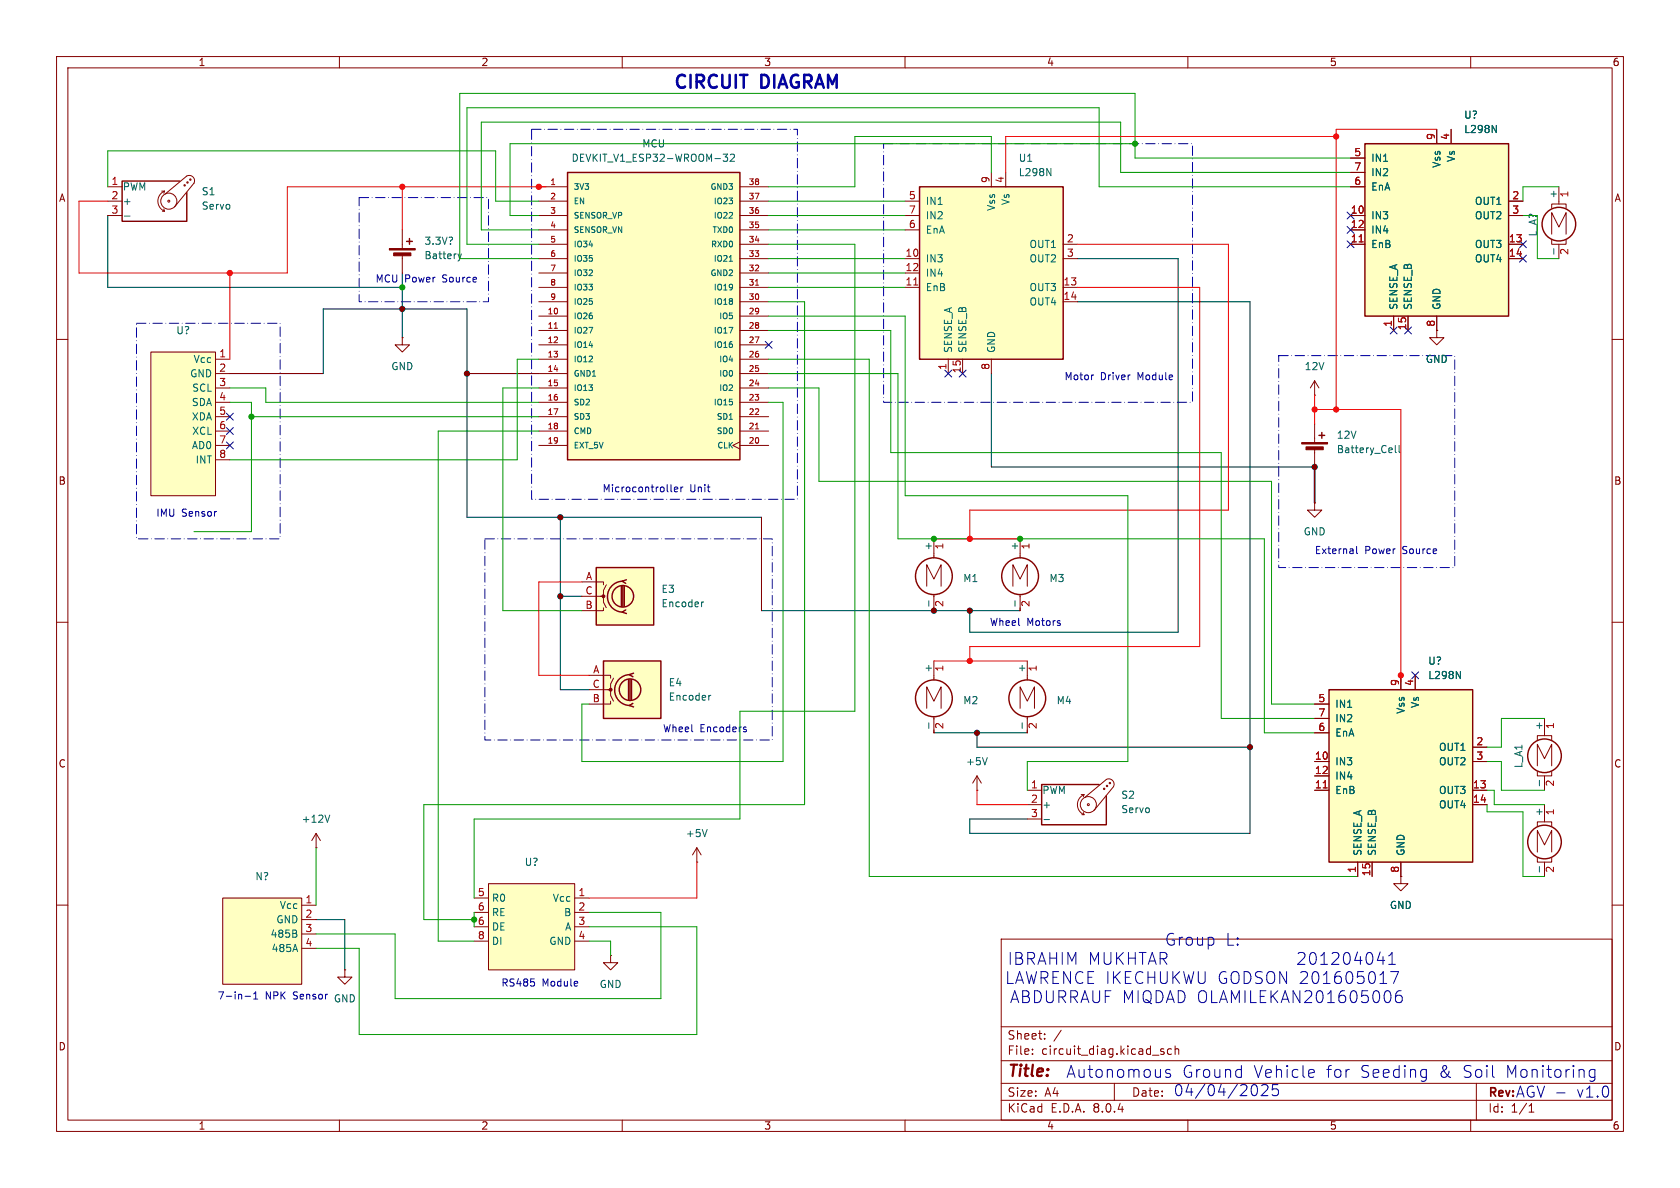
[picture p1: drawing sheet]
<svg xmlns="http://www.w3.org/2000/svg" width="297mm" height="210mm" viewBox="0 0 297 210" stroke-linecap="round" stroke-linejoin="round" font-family="sans-serif">
<g fill="none" stroke="#840000" stroke-width=".18">
<path d="M10 10h277v190h-277zM12 12h273v186h-273zM60 10v2M110 10v2M160 10v2M210 10v2M260 10v2M10 60h2M285 60h2M10 110h2M285 110h2M10 160h2"/>
<path d="M285 160h2M177 166h108v32h-108zM60 198v2M110 198v2M160 198v2M177 194.5h108M177 191.5h108M177 187.5h108M177 181.5h108M182.5 186.3v.1M182.5 185.5v.1M184.7 183.6v.1"/>
<path d="M184.7 182.8v.1M187.6 182.1l-1.3 2M197 191.5v3M205.7 185.5l-.3-.1-.2 .2v.2l.5 .2v.3h-.5M207.1 185.5l-.4-.1-.3 .3v.4l.1 .2h.6M207.7 185.5l.3-.1 .3 .1 .1 .9M207.7 184.9v1.5M210 198v2M260 198v2M261 191.5v6.5M270.3 196.6h.9M270.3 195.5l.4-.4v1.5"/>
</g>
<path d="M86.4 156.2h15.2v15.3h-15.2z" fill="#ffffc2"/>
<g fill="none" stroke="#840000" stroke-width=".18">
<path d="M71.1 40.6v3.3M71.1 45v3.3M181.6 116.8v3.4M180.3 125.2v-3.8l1.3 2.6 1.3-2.6v3.8M181.6 126.7v2.8M83.8 158.8h2.6M86.4 156.2h15.2v15.3h-15.2zM101.6 158.8h2.5M83.8 161.3h2.6M83.8 163.8h2.6M83.8 166.4h2.6M101.6 161.3h2.5"/>
<path d="M101.6 163.8h2.5M101.6 166.4h2.5"/>
</g>
<g fill="none" stroke="#840000" stroke-width=".25">
<path d="M71.9 42.7h1M72.4 42.2v1"/>
<circle cx="181.6" cy="123.4" r="3.3"/>
</g>
<path d="M81 44.9l.3 .8M81.3 45.7l-.2 .4M81.6 44.9l-.3 .8M180.7 127.8v1" fill="none" stroke="#006464" stroke-width=".18"/>
<g fill="#840000" stroke="#840000" stroke-width=".18">
<path d="M68.8 43.9h4.6v.3h-4.6z"/>
<path d="M69.6 44.7h3v.5h-3z"/>
</g>
<path d="M162.6 33h25.4v30.5h-25.4z" fill="#ffffc2"/>
<path d="M162.6 33h25.4v30.5h-25.4z" fill="none" stroke="#840000" stroke-width=".25"/>
<g fill="none" stroke="#840000" stroke-width=".18">
<path d="M160 35.6h2.6M160 38.1h2.6M175.3 30.5v2.5M177.8 30.5v2.5M160 45.7h2.6M160 50.8h2.6M160 48.3h2.6M160 40.6h2.6M188 45.7h2.5M188 50.8h2.5M188 53.3h2.5M188 43.2h2.5"/>
<path d="M167.6 63.5v2.5M170.2 63.5v2.5M175.3 63.5v2.5"/>
</g>
<path d="M161.5 50.4h.8" fill="none" stroke="#a90000" stroke-width=".18"/>
<path d="M185.1 29.8l.7 1.3v-1.3" fill="none" stroke="#006464" stroke-width=".18"/>
<path d="M106.7 116.8h10.1v10.2h-10.1z" fill="#ffffc2"/>
<g fill="none" stroke="#840000" stroke-width=".25">
<path d="M106.7 116.8h10.1v10.2h-10.1zM111.4 119.3a2.73 2.73 0 0 0-2.7 2.7 2.73 2.73 0 0 0 2.7 2.7M112 119l-.7 .3 .6 .3M111.1 120.1v3.6M111.4 120.1v3.6M111.6 120.1v3.6M111.9 124.3l-.6 .4 .7 .3"/>
<circle cx="180.3" cy="101.9" r="3.3"/>
<circle cx="111.4" cy="121.9" r="1.9"/>
</g>
<circle cx="107.9" cy="121.9" r=".25" fill="#840000" stroke="#840000" stroke-width=".18"/>
<path d="M180.3 95.3v3.3M104.1 119.4h3.8v.5M108.5 119.9l-.6 1v1h-.5M179.1 103.6v-3.8l1.2 2.6 1.3-2.6v3.8M180.3 105.1v2.9M104.1 121.9h3.8v1l.6 1.1M107.9 124v.5h-3.8" fill="none" stroke="#840000" stroke-width=".18"/>
<path d="M179.4 106.2v1M125.7 122.9l-.4 .3" fill="none" stroke="#006464" stroke-width=".18"/>
<path d="M105.4 100.3h10.2v10.2h-10.2z" fill="#ffffc2"/>
<g fill="none" stroke="#840000" stroke-width=".25">
<path d="M105.4 100.3h10.2v10.2h-10.2zM109.9 103.6v3.6M110.1 102.7a2.73 2.73 0 0 0-2.7 2.8 2.73 2.73 0 0 0 2.7 2.7M110.1 103.6v3.6M110.4 103.6v3.6M110.6 107.8l-.6 .4 .7 .3M110.7 102.5l-.7 .2 .6 .4"/>
<circle cx="110.1" cy="105.4" r="1.9"/>
</g>
<circle cx="106.7" cy="105.4" r=".25" fill="#840000" stroke="#840000" stroke-width=".18"/>
<path d="M102.9 102.9h3.8v.5M102.9 105.4h3.8v1l.5 1M106.7 107.4v.6h-3.8M107.2 103.4l-.5 1v1h-.5" fill="none" stroke="#840000" stroke-width=".18"/>
<path d="M124.4 106.4l-.4 .3" fill="none" stroke="#006464" stroke-width=".18"/>
<path d="M26.7 62.2h11.4v25.4h-11.4z" fill="#ffffc2"/>
<g fill="none" stroke="#840000" stroke-width=".18">
<path d="M274.3 36.8v-.7h2.6v.7M275.6 33v3.1M254 58.4v1.3h1.3l-1.3 1.3-1.3-1.3h1.3M254 58.4h.1M274.3 42.4v.8h2.6v-.8M274.3 41.4v-3.8l1.3 2.5 1.3-2.5v3.8M275.6 43.2v2.5M26.7 62.2h11.4v25.4h-11.4zM38.1 63.5h2.5M38.1 66h2.5M38.1 68.6h2.5M38.1 71.1h2.5"/>
<path d="M38.1 73.7h2.5M38.1 76.2h2.5M38.1 78.7h2.5M38.1 81.3h2.5M165.1 95.3v3.3M163.8 103.6v-3.8l1.3 2.6 1.3-2.6v3.8M165.1 105.1v2.9M172.7 139.7h.1M172.7 137.2l-.7 1.2M172.7 137.2v2.5M172.7 137.2l.8 1.2"/>
</g>
<g fill="none" stroke="#840000" stroke-width=".25">
<circle cx="275.6" cy="39.6" r="2.97"/>
<circle cx="165.1" cy="101.9" r="3.3"/>
</g>
<path d="M274.7 44v.9M164.2 106.2v1M174.5 133.9l-.4 1.3" fill="none" stroke="#006464" stroke-width=".18"/>
<path d="M39.4 158.8h13.9v15.2h-13.9z" fill="#ffffc2"/>
<g fill="none" stroke="#840000" stroke-width=".18">
<path d="M19 33h2.6M19 35.6h2.6M19 38.1h2.6M28.6 33.8h.5M28.7 37.3h.4M29 37l.1 .3M29.1 33.8a1.93 1.93 0 0 0-1.2 1.8 1.93 1.93 0 0 0 1.2 1.7M29.1 33.8l-.1 .4M29.2 34.3l3.8-3.2a.94 .94 0 0 1 1.1 .2 .94 .94 0 0 1 .2 1.1l-3.4 4.2M71.1 59.7v1.3h1.3l-1.3 1.2-1.3-1.2h1.3M71.1 59.7h.1M232.4 69.9h.1"/>
<path d="M232.4 67.3l-.8 1.3M232.4 67.3v2.6M232.4 74.9v3.3M232.4 79.2v3.4M232.4 67.3l.8 1.3M165.1 116.8v3.4M163.8 125.2v-3.8l1.3 2.6 1.3-2.6v3.8M165.1 126.7v2.8M39.4 158.8h13.9v15.2h-13.9zM123.2 152.4h.1M123.2 149.9l-.8 1.2M123.2 149.9v2.5"/>
<path d="M123.2 149.9l.8 1.2M53.3 160h2.6M53.3 162.6h2.6M53.3 165.1h2.6M53.3 167.6h2.6"/>
<circle cx="29.8" cy="35.6" r=".18"/>
<circle cx="29.8" cy="35.6" r="1.42"/>
<circle cx="32.6" cy="32.8" r=".13"/>
<circle cx="33.1" cy="32.3" r=".13"/>
<circle cx="33.7" cy="31.8" r=".13"/>
</g>
<path d="M22 38.2h1M246.7 78.7v1.1l.2 .2M247.3 78.7v1.1l.2 .2M164.2 127.8v1M125 146.6l-.4 1.3M52.4 165.1l.1 .2-.1 .3M52.4 164.5v.4" fill="none" stroke="#006464" stroke-width=".18"/>
<g fill="none" stroke="#840000" stroke-width=".25">
<path d="M31.7 32h-10.1v7.1h11.4v-5.1M233.2 77h1M233.7 76.5v1"/>
<circle cx="165.1" cy="123.4" r="3.3"/>
</g>
<g fill="#840000" stroke="#840000" stroke-width=".18">
<path d="M230.1 78.2h4.6v.3h-4.6z"/>
<path d="M230.9 79h3v.5h-3z"/>
</g>
<path d="M100.3 30.5h30.5v50.8h-30.5z" fill="#ffffc2"/>
<path d="M100.3 30.5h30.5v50.8h-30.5z" fill="none" stroke="#840000" stroke-width=".25"/>
<g fill="none" stroke="#840000" stroke-width=".18">
<path d="M95.2 33h5.1M95.2 35.6h5.1M95.2 38.1h5.1M130.8 33h5.1M130.8 35.6h5.1M130.8 38.1h5.1M95.2 55.9h5.1M95.2 58.4h5.1M95.2 53.3h5.1M95.2 50.8h5.1M95.2 48.3h5.1M95.2 45.7h5.1"/>
<path d="M95.2 43.2h5.1M95.2 40.6h5.1M130.8 55.9h5.1M130.8 58.4h5.1M130.8 53.3h5.1M130.8 50.8h5.1M130.8 48.3h5.1M130.8 45.7h5.1M130.8 43.2h5.1M130.8 40.6h5.1M95.2 61h5.1M95.2 63.5h5.1"/>
<path d="M95.2 66h5.1M95.2 68.6h5.1M95.2 71.1h5.1M95.2 73.7h5.1M95.2 76.2h5.1M95.2 78.7h5.1M130.8 78.1l-1.3 .6 1.3 .7M130.8 61h5.1M130.8 63.5h5.1M130.8 66h5.1M130.8 68.6h5.1M130.8 71.1h5.1"/>
<path d="M130.8 73.7h5.1M130.8 76.2h5.1M130.8 78.7h5.1M232.4 88.9v1.3h1.3l-1.3 1.2-1.3-1.2h1.3M232.4 88.9h.1M55.9 149.9h.1M55.9 147.3l-.8 1.3M55.9 147.3v2.6M55.9 147.3l.7 1.3M61 171.5v1.2h1.2l-1.2 1.3-1.3-1.3h1.3M61 171.5h.1M107.9 168.9v1.3h1.3l-1.3 1.3-1.2-1.3h1.2"/>
<path d="M107.9 168.9h.1"/>
</g>
<path d="M98 58h.6M133.5 50.4h.6M133.5 75.8h.6" fill="none" stroke="#a90000" stroke-width=".18"/>
<path d="M127.8 27.2h.8l-.4 .5 .4 .2v.5l-.2 .1-.6-.1M129.1 27.4l.5-.2 .2 .4-.7 .9h.7M128.9 46.2h.6M58.3 144.1l-.4 1.3" fill="none" stroke="#006464" stroke-width=".18"/>
<path d="M241.3 25.4h25.4v30.5h-25.4z" fill="#ffffc2"/>
<path d="M241.3 25.4h25.4v30.5h-25.4zM194.3 138.7h-10.2v7.1h11.5v-5.1" fill="none" stroke="#840000" stroke-width=".25"/>
<g fill="none" stroke="#840000" stroke-width=".18">
<path d="M238.8 38.1h2.5M238.8 27.9h2.5M238.8 33h2.5M238.8 30.5h2.5M254 22.9v2.5M256.5 22.9v2.5M266.7 38.1h2.5M266.7 35.6h2.5M238.8 43.2h2.5M238.8 40.6h2.5M246.4 55.9v2.5M248.9 55.9v2.5"/>
<path d="M254 55.9v2.5M266.7 43.2h2.5M266.7 45.7h2.5M181.6 139.7h2.5M181.6 142.2h2.5M181.6 144.8h2.5M191.1 140.5h.5M191.3 144h.3M191.5 143.6l.1 .4M191.6 140.5a1.94 1.94 0 0 0-1.1 1.7 1.94 1.94 0 0 0 1.1 1.8M191.6 140.5l-.1 .3M191.8 141l3.8-3.2a.95 .95 0 0 1 1.1 .2 .95 .95 0 0 1 .1 1.1l-3.4 4.2"/>
<circle cx="195.2" cy="139.4" r=".13"/>
<circle cx="195.7" cy="138.9" r=".13"/>
<circle cx="196.2" cy="138.4" r=".13"/>
<circle cx="192.4" cy="142.2" r=".18"/>
<circle cx="192.4" cy="142.2" r="1.42"/>
</g>
<path d="M240.3 42.8h.7" fill="none" stroke="#a90000" stroke-width=".18"/>
<path d="M263.8 22.2l.7 1.2v-1.2M184.6 144.9h.9" fill="none" stroke="#006464" stroke-width=".18"/>
<path d="M234.9 121.9h25.4v30.5h-25.4z" fill="#ffffc2"/>
<g fill="none" stroke="#840000" stroke-width=".25">
<path d="M234.9 121.9h25.4v30.5h-25.4z"/>
<circle cx="273" cy="133.6" r="2.97"/>
<circle cx="273" cy="148.8" r="2.97"/>
</g>
<g fill="none" stroke="#840000" stroke-width=".18">
<path d="M238.8 38.1h2.5M238.8 27.9h2.5M238.8 33h2.5M238.8 30.5h2.5M254 22.9v2.5M256.5 22.9v2.5M266.7 38.1h2.5M266.7 35.6h2.5M238.8 43.2h2.5M238.8 40.6h2.5M246.4 55.9v2.5M248.9 55.9v2.5"/>
<path d="M254 58.4h.1M254 55.9v2.5M266.7 43.2h2.5M266.7 45.7h2.5M247.6 119.4v2.5M250.2 119.4v2.5M232.4 134.6h2.5M232.4 139.7h2.5M232.4 137.2h2.5M232.4 124.5h2.5M232.4 129.5h2.5M232.4 127h2.5"/>
<path d="M260.3 134.6h2.6M260.3 139.7h2.6M260.3 132.1h2.6M271.8 136.4v.8h2.5v-.8M271.8 130.8v-.8h2.5v.8M271.8 135.4v-3.8l1.2 2.5 1.3-2.5v3.8M273 127v3M273 137.2v2.5M240 152.4v2.5M242.6 152.4v2.5M247.6 154.9v1.3h1.3l-1.3 1.3-1.2-1.3h1.2M247.6 154.9h.1"/>
<path d="M247.6 152.4v2.5M260.3 142.2h2.6M271.8 151.6v.8h2.5v-.8M271.8 146.1v-.8h2.5v.8M271.8 150.6v-3.8l1.2 2.6 1.3-2.6v3.8M273 142.2v3.1M273 152.4v2.5"/>
</g>
<path d="M240.3 42.8h.7M233.9 139.3h.7" fill="none" stroke="#a90000" stroke-width=".18"/>
<path d="M263.8 22.2l.7 1.2v-1.2M257.5 118.7l.7 1.3v-1.3M272.1 137.9v1M272.1 153.2v1" fill="none" stroke="#006464" stroke-width=".18"/>
<g fill="none" stroke="#0000c2" stroke-width=".18">
<path d="M193.2 66.3h.1M118.6 86.8l.2 .1M119.2 86.5l.6-.1v-.2l-.4-.1-.2 .2 .1 .6h.5M120.4 86.1v.8M120.7 86.1l-.3 .2M239.8 96.6v1.1l.2 .2M131.6 128.9l.3 .1 .1 .2-.2 .2h-.3M131.6 128.5l.3 .1M43.3 176.1h1M44.8 176.6h.8M44.8 175.7l.4-.4v1.3M94.4 173.7v.5"/>
<path d="M243.5 169.8h1.3M245.5 170.5h1.2M245.5 169l.6-.6v2.1M245.8 175.5l.1 .4-.1 .9M245.8 171.8h1.4l-.9 2.1M247.7 175.1a.83 .83 0 0 0-1 .9v.8l.2 .3 .6 .1 .3-.2 .1-.7-.2-.3-.6-.1-.4 .4M206.9 189.2l-.5-.1-.3 .3 .1 .3 .7 .2 .1 .2-.1 .3-.2 .1-.6-.1M222 191.8a1.3 1.3 0 0 1-.2 1.9M223.1 191.8l-.1 .1M224 191.8a.53 .53 0 0 1 .1 .8l-1.1 1.1h1.2M225 191.7l-.1 1 .3-.2 .6 .1 .2 .2v.5l-.4 .4h-.4l-.3-.2M232.1 189.1l.2 .1 .1 .4-1 .2"/>
<path d="M232.3 190.4l-.2 .1M252 189.1l.2 .1M252.2 189.1v1.7l-.1 .2M252.2 190.4l-.2 .1M275.2 193.2h1.5M282 189.2l-.6-.1-.4 .4v.6l.2 .3 .2 .1 .6-.1M282 189.1v1.7a.57 .57 0 0 1-.9 .3"/>
</g>
<path d="M63.5 34.9h22.9v18.4h-22.9zM94 22.9h47v65.4h-47zM156.2 25.4h54.6v45.7h-54.6zM24.1 57.2h25.4v38.1h-25.4zM226.1 62.9h31.1v37.4h-31.1zM85.7 95.3h50.8v35.5h-50.8z" fill="none" stroke="#0000c2" stroke-width=".18" stroke-dasharray="1.7 .6 0 .6"/>
<g fill="none" stroke="#009600" stroke-width=".18">
<path d="M19 33v-6.3h68.6v8.9h7.6M135.9 35.6h24.1M135.9 38.1h24.1M175.3 30.5v-6.4h-24.2v8.9h-15.2M200.7 25.4h-110.5v12.7h5M238.8 33h-44.5v-13.9h-111.8v24.1h12.7M238.8 27.9h-38.1v-11.4h-119.4v29.2h13.9M238.8 30.5h-40.7v-8.9h-113v19h10.1M269.2 38.1h2.6v7.6h3.8M275.6 33h-6.4v2.6M135.9 43.2h15.2v82.5h-20.3v19.1h-47v14M135.9 53.3h6.3v88.9h-67.3v20.4h8.9"/>
<path d="M135.9 45.7h24.1M135.9 40.6h24.1M135.9 58.4h21.6v21.6h58.4v47h16.5M135.9 55.9h24.1v31.7h39.4v47h-17.8v5.1M135.9 48.3h24.1M135.9 50.8h24.1M40.6 71.1h3.8v22.9h-10.1M40.6 68.6h6.4v2.5h48.2M44.4 73.7h50.8M95.2 76.2h-17.7v90.2h6.3M95.2 63.5h-3.8v17.8h-50.8M95.2 68.6h-6.3v39.4h14"/>
<path d="M135.9 71.1h2.5v63.5h-35.5v-10.1h1.2M135.9 68.6h8.9v16.5h80v39.4h7.6M135.9 63.5h17.8v91.4h86.3M135.9 66h22.8v29.3h64.8v34.2h8.9M262.9 139.7h1.3v2.5h8.8M262.9 134.6h2.5v5.1h7.6M273 127h-7.6v5.1h-2.5M55.9 149.9v10.1M262.9 142.2v1.3h6.3v11.4h3.8M83.8 161.3v2.5M104.1 166.4h3.8v2.5M104.1 163.8h19.1v19.1h-59.7v-15.3h-7.6"/>
<path d="M104.1 161.3h12.7v15.2h-47v-11.4h-13.9"/>
</g>
<path d="M19 38.1v12.7h52.1M71.1 48.3v11.4M190.5 53.3h30.5v94h-49.6v-2.5h10.2M190.5 45.7h17.8v66.1h-36.9v-3.8M40.6 66h16.5v-11.4h25.4v36.8h52.1v16.6h45.7M82.5 66h12.7M175.3 66v16.6h57.1M99.1 91.4v30.5h5M99.1 105.4h3.8M165.1 129.5h16.5M172.7 129.5v2.6h48.3M55.9 162.6h5.1v8.9" fill="none" stroke="#000" stroke-width=".18"/>
<g fill="none" stroke="#f00" stroke-width=".18">
<path d="M71.1 33v7.6M96.5 33h-45.7v15.3h-36.8v-12.7h5M236.2 24.1h-58.4v6.4M254 22.9h-17.8v49.5M40.6 48.3v15.2M190.5 43.2h26.7v47h-45.8v5.1M190.5 50.8h21.6v63.5h-40.7v2.5M232.4 72.4h15.2v48.3M232.4 69.9v5M165.1 95.3h15.2M102.9 102.9h-7.7v16.5h8.9M165.1 116.8h16.5"/>
<path d="M172.7 139.7v2.5h8.9M123.2 152.4v6.4h-19.1"/>
</g>
<path d="M232.4 82.6v6.3" fill="none" stroke="#000" stroke-width=".3"/>
<g fill="none" stroke="#000084" stroke-width=".18">
<path d="M238.2 37.5l1.2 1.2M239.4 37.5l-1.2 1.2M238.2 42.6l1.2 1.2M238.2 40l1.2 1.2M239.4 42.6l-1.2 1.2M239.4 40l-1.2 1.2M245.8 57.8l1.2 1.2M247 57.8l-1.2 1.2M248.3 57.8l1.2 1.2M249.5 57.8l-1.2 1.2M268.6 45.1l1.2 1.2M268.6 42.6l1.2 1.2"/>
<path d="M269.8 45.1l-1.2 1.2M269.8 42.6l-1.2 1.2M40 75.6l1.2 1.2M40 73.1l1.2 1.2M40 78.1l1.2 1.2M41.2 75.6l-1.2 1.2M41.2 73.1l-1.2 1.2M41.2 78.1l-1.2 1.2M135.3 60.4l1.2 1.2M136.5 60.4l-1.2 1.2M167 65.4l1.2 1.2M168.2 65.4l-1.2 1.2"/>
<path d="M169.6 65.4l1.2 1.2M170.8 65.4l-1.2 1.2M249.6 118.8l1.2 1.2M250.8 118.8l-1.2 1.2"/>
</g>
<g fill="#009600" stroke="#009600" stroke-width=".18">
<circle cx="44.4" cy="73.7" r=".46"/>
<circle cx="83.8" cy="162.6" r=".46"/>
<circle cx="71.1" cy="50.8" r=".46"/>
<circle cx="165.1" cy="95.3" r=".46"/>
<circle cx="180.3" cy="95.3" r=".46"/>
<circle cx="200.7" cy="25.4" r=".46"/>
</g>
<g fill="#f00" stroke="#f00" stroke-width=".18">
<circle cx="95.2" cy="33" r=".46"/>
<circle cx="71.1" cy="33" r=".46"/>
<circle cx="40.6" cy="48.3" r=".46"/>
<circle cx="247.6" cy="119.4" r=".46"/>
<circle cx="171.4" cy="95.3" r=".46"/>
<circle cx="232.4" cy="72.4" r=".46"/>
<circle cx="236.2" cy="72.4" r=".46"/>
<circle cx="236.2" cy="24.1" r=".46"/>
<circle cx="171.4" cy="116.8" r=".46"/>
</g>
<g fill="#000" stroke="#000" stroke-width=".18">
<circle cx="71.1" cy="54.6" r=".46"/>
<circle cx="82.5" cy="66" r=".46"/>
<circle cx="99.1" cy="91.4" r=".46"/>
<circle cx="232.4" cy="82.6" r=".46"/>
<circle cx="99.1" cy="105.4" r=".46"/>
<circle cx="165.1" cy="108" r=".46"/>
<circle cx="171.4" cy="108" r=".46"/>
<circle cx="172.7" cy="129.5" r=".46"/>
<circle cx="221" cy="132.1" r=".46"/>
</g>
<g font-size="3.2" fill="#0000c2">
<text x="118.8" y="16.3">CIRCUIT</text>
<text x="134.5" y="16.3">DIAGRAM</text>
</g>
<g font-size="2.9" fill="#0000c2">
<text x="205.9" y="167.4">Group</text>
<text x="216.6" y="167.4">L:</text>
<text x="178.1" y="170.8">IBRAHIM</text>
<text x="192.3" y="170.8">MUKHTAR</text>
<text x="229.6" y="170.8">201204041</text>
<text x="177.6" y="174.2">LAWRENCE IKECHUKWU GODSON 201605017</text>
<text x="178.6" y="177.6">ABDURRAUF MIQDAD OLAMILEKAN201605006</text>
<text x="188.4" y="190.8">Autonomous</text>
<text x="209" y="190.8">Ground</text>
<text x="221.6" y="190.8">Vehicle</text>
<text x="234.5" y="190.8">for</text>
<text x="240.5" y="190.8">Seeding</text>
<text x="254.4" y="190.8">&amp;</text>
<text x="258.7" y="190.8">Soil</text>
<text x="266.3" y="190.8">Monitoring</text>
</g>
<text font-size="2.8" fill="#840000" x="178" y="190.9">Title:</text>
<g font-size="2.7" fill="#0000c2">
<text x="207.4" y="194">04/04/2025</text>
<text x="267.9" y="194.2">AGV -</text>
<text x="278.7" y="194.2">v1.0</text>
</g>
<g font-size="2.1" fill="#840000">
<text x="178" y="184">Sheet:</text>
<text x="178" y="186.7">File:</text>
<text x="184.1" y="186.7">circuit_diag.kicad_sch</text>
<text x="178" y="196.9">KiCad</text>
<text x="178" y="194.1">Size:</text>
<text x="184.7" y="194.1">A4</text>
<text x="185.7" y="196.9">E.D.A.</text>
<text x="193.3" y="196.9">8.0.4</text>
<text x="200" y="194.1">Date:</text>
<text x="263" y="194.3">Rev:</text>
<text x="263" y="196.9">Id:</text>
<text x="267.1" y="196.9">1/1</text>
</g>
<g font-size="1.8" fill="#840000">
<text x="35" y="11.9">1</text>
<text x="85" y="11.9">2</text>
<text x="135" y="11.9">3</text>
<text x="185" y="11.9">4</text>
<text x="235" y="11.9">5</text>
<text x="285" y="11.9">6</text>
<text x="10.3" y="35.9">A</text>
<text x="285.3" y="35.9">A</text>
<text x="10.3" y="85.9">B</text>
<text x="285.3" y="85.9">B</text>
<text x="10.3" y="135.9">C</text>
<text x="285.3" y="135.9">C</text>
<text x="10.3" y="185.9">D</text>
<text x="285.3" y="185.9">D</text>
<text x="35" y="199.9">1</text>
<text x="85" y="199.9">2</text>
<text x="135" y="199.9">3</text>
<text x="185" y="199.9">4</text>
<text x="235" y="199.9">5</text>
<text x="285" y="199.9">6</text>
</g>
<g font-size="1.8" fill="#006464">
<text x="258.7" y="21.2">U?</text>
<text x="258.7" y="23.7">L298N</text>
<text x="101" y="28.8">DEVKIT_V1_ESP32-WROOM-32</text>
<text x="113.4" y="26.3">MCU</text>
<text x="180" y="28.8">U1</text>
<text x="242.3" y="28.8">IN1</text>
<text x="254.9" y="29.8" transform="rotate(-90 254.9 29.8)">Vss</text>
<text x="257.4" y="28.7" transform="rotate(-90 257.4 28.7)">Vs</text>
<text x="21.6" y="33.9">PWM</text>
<text x="35.6" y="34.7">S1</text>
<text x="180" y="31.3">L298N</text>
<text x="242.3" y="33.9">EnA</text>
<text x="242.3" y="31.3">IN2</text>
<text x="275.3" y="35.2" transform="rotate(-90 275.3 35.2)">+</text>
<text x="21.6" y="36.4">+</text>
<text x="35.6" y="37.3">Servo</text>
<text x="163.6" y="36.4">IN1</text>
<text x="163.6" y="41.5">EnA</text>
<text x="163.6" y="39">IN2</text>
<text x="176.1" y="37.4" transform="rotate(-90 176.1 37.4)">Vss</text>
<text x="178.7" y="36.4" transform="rotate(-90 178.7 36.4)">Vs</text>
<text x="242.3" y="39">IN3</text>
<text x="242.3" y="41.5">IN4</text>
<text x="260.6" y="36.4">OUT1</text>
<text x="260.6" y="39">OUT2</text>
<text x="271.9" y="41.9" transform="rotate(-90 271.9 41.9)">L_A?</text>
<text x="74.9" y="43.5">3.3V?</text>
<text x="74.9" y="46">Battery</text>
<text x="163.6" y="46.6">IN3</text>
<text x="181.9" y="44">OUT1</text>
<text x="181.9" y="46.6">OUT2</text>
<text x="242.3" y="44">EnB</text>
<text x="260.6" y="44">OUT3</text>
<text x="260.6" y="46.6">OUT4</text>
<text x="163.6" y="51.7">EnB</text>
<text x="163.6" y="49.1">IN4</text>
<text x="181.9" y="51.7">OUT3</text>
<text x="31.1" y="59.3">U?</text>
<text x="181.9" y="54.2">OUT4</text>
<text x="247.2" y="54.9" transform="rotate(-90 247.2 54.9)">SENSE_A</text>
<text x="249.8" y="54.9" transform="rotate(-90 249.8 54.9)">SENSE_B</text>
<text x="254.9" y="54.9" transform="rotate(-90 254.9 54.9)">GND</text>
<text x="34.1" y="64.4">Vcc</text>
<text x="69.1" y="65.6">GND</text>
<text x="168.5" y="62.5" transform="rotate(-90 168.5 62.5)">SENSE_A</text>
<text x="171" y="62.5" transform="rotate(-90 171 62.5)">SENSE_B</text>
<text x="176.1" y="62.5" transform="rotate(-90 176.1 62.5)">GND</text>
<text x="230.6" y="65.6">12V</text>
<text x="252" y="64.4">GND</text>
<text x="33.5" y="66.9">GND</text>
<text x="33.8" y="72">SDA</text>
<text x="33.9" y="69.4">SCL</text>
<text x="33.8" y="74.5">XDA</text>
<text x="33.9" y="77.1">XCL</text>
<text x="236.2" y="77.8">12V</text>
<text x="33.8" y="79.6">AD0</text>
<text x="34.5" y="82.1">INT</text>
<text x="236.2" y="80.3">Battery_Cell</text>
<text x="230.4" y="94.8">GND</text>
<text x="164.8" y="97.4" transform="rotate(-90 164.8 97.4)">+</text>
<text x="180.1" y="97.4" transform="rotate(-90 180.1 97.4)">+</text>
<text x="116.8" y="105">E3</text>
<text x="116.8" y="107.5">Encoder</text>
<text x="170.2" y="103.1">M1</text>
<text x="185.4" y="103.1">M3</text>
<text x="164.8" y="119" transform="rotate(-90 164.8 119)">+</text>
<text x="181.4" y="119" transform="rotate(-90 181.4 119)">+</text>
<text x="252.4" y="117.7">U?</text>
<text x="118.1" y="121.5">E4</text>
<text x="118.1" y="124.1">Encoder</text>
<text x="170.2" y="124.7">M2</text>
<text x="186.7" y="124.7">M4</text>
<text x="236" y="125.3">IN1</text>
<text x="251.1" y="125.3" transform="rotate(-90 251.1 125.3)">Vs</text>
<text x="252.4" y="120.2">L298N</text>
<text x="236" y="130.4">EnA</text>
<text x="236" y="127.9">IN2</text>
<text x="248.5" y="126.3" transform="rotate(-90 248.5 126.3)">Vss</text>
<text x="272.8" y="129.2" transform="rotate(-90 272.8 129.2)">+</text>
<text x="170.7" y="135.5">+5V</text>
<text x="236" y="135.5">IN3</text>
<text x="254.3" y="132.9">OUT1</text>
<text x="254.3" y="135.5">OUT2</text>
<text x="269.3" y="135.9" transform="rotate(-90 269.3 135.9)">L_A1</text>
<text x="184.2" y="140.6">PWM</text>
<text x="184.2" y="143.1">+</text>
<text x="198.1" y="143.9">Servo</text>
<text x="198.1" y="141.4">S2</text>
<text x="236" y="140.6">EnB</text>
<text x="236" y="138">IN4</text>
<text x="254.3" y="140.6">OUT3</text>
<text x="254.3" y="143.1">OUT4</text>
<text x="53.2" y="145.6">+12V</text>
<text x="121.2" y="148.2">+5V</text>
<text x="272.8" y="144.4" transform="rotate(-90 272.8 144.4)">+</text>
<text x="45" y="155.8">N?</text>
<text x="92.7" y="153.3">U?</text>
<text x="240.9" y="151.4" transform="rotate(-90 240.9 151.4)">SENSE_A</text>
<text x="243.4" y="151.4" transform="rotate(-90 243.4 151.4)">SENSE_B</text>
<text x="248.5" y="151.4" transform="rotate(-90 248.5 151.4)">GND</text>
<text x="49.4" y="160.9">Vcc</text>
<text x="86.9" y="159.6">R0</text>
<text x="97.6" y="159.6">Vcc</text>
<text x="245.6" y="160.9">GND</text>
<text x="47.7" y="166">485B</text>
<text x="48.8" y="163.4">GND</text>
<text x="86.9" y="164.7">DE</text>
<text x="86.9" y="162.2">RE</text>
<text x="86.9" y="167.2">DI</text>
<text x="97" y="167.2">GND</text>
<text x="99.6" y="162.2">B</text>
<text x="99.8" y="164.7">A</text>
<text x="47.9" y="168.5">485A</text>
<text x="58.9" y="177.4">GND</text>
<text x="105.9" y="174.9">GND</text>
</g>
<g font-size="1.8" fill="#a90000">
<text x="239.3" y="27.7">5</text>
<text x="253.7" y="24.8" transform="rotate(-90 253.7 24.8)">9</text>
<text x="256.3" y="24.8" transform="rotate(-90 256.3 24.8)">4</text>
<text x="19.6" y="32.8">1</text>
<text x="19.6" y="35.3">2</text>
<text x="160.6" y="35.3">5</text>
<text x="175" y="32.5" transform="rotate(-90 175 32.5)">9</text>
<text x="177.5" y="32.5" transform="rotate(-90 177.5 32.5)">4</text>
<text x="239.3" y="32.8">6</text>
<text x="239.3" y="30.2">7</text>
<text x="267.3" y="35.3">2</text>
<text x="277.6" y="35" transform="rotate(-90 277.6 35)">1</text>
<text x="19.6" y="37.8">3</text>
<text x="160.6" y="40.4">6</text>
<text x="160.6" y="37.8">7</text>
<text x="238.7" y="37.8">10</text>
<text x="238.7" y="40.4">12</text>
<text x="267.3" y="37.8">3</text>
<text x="160" y="45.5">10</text>
<text x="188.5" y="42.9">2</text>
<text x="188.5" y="45.5">3</text>
<text x="238.7" y="42.9">11</text>
<text x="266.7" y="42.9">13</text>
<text x="266.7" y="45.5">14</text>
<text x="277.6" y="45.2" transform="rotate(-90 277.6 45.2)">2</text>
<text x="160" y="50.5">11</text>
<text x="160" y="48">12</text>
<text x="187.9" y="50.5">13</text>
<text x="187.9" y="53.1">14</text>
<text x="246.1" y="57.9" transform="rotate(-90 246.1 57.9)">1</text>
<text x="248.7" y="58.5" transform="rotate(-90 248.7 58.5)">15</text>
<text x="253.7" y="57.9" transform="rotate(-90 253.7 57.9)">8</text>
<text x="38.7" y="63.2">1</text>
<text x="38.7" y="65.8">2</text>
<text x="167.4" y="65.5" transform="rotate(-90 167.4 65.5)">1</text>
<text x="175" y="65.5" transform="rotate(-90 175 65.5)">8</text>
<text x="38.7" y="68.3">3</text>
<text x="38.7" y="70.9">4</text>
<text x="169.9" y="66.1" transform="rotate(-90 169.9 66.1)">15</text>
<text x="38.7" y="73.4">5</text>
<text x="38.7" y="75.9">6</text>
<text x="38.7" y="78.5">7</text>
<text x="38.7" y="81">8</text>
<text x="167.1" y="97.2" transform="rotate(-90 167.1 97.2)">1</text>
<text x="182.3" y="97.2" transform="rotate(-90 182.3 97.2)">1</text>
<text x="103.4" y="107.7">B</text>
<text x="103.4" y="105.2">C</text>
<text x="103.5" y="102.6">A</text>
<text x="167.1" y="107.4" transform="rotate(-90 167.1 107.4)">2</text>
<text x="182.3" y="107.4" transform="rotate(-90 182.3 107.4)">2</text>
<text x="104.8" y="119.1">A</text>
<text x="167.1" y="118.8" transform="rotate(-90 167.1 118.8)">1</text>
<text x="183.6" y="118.8" transform="rotate(-90 183.6 118.8)">1</text>
<text x="104.7" y="124.2">B</text>
<text x="104.7" y="121.7">C</text>
<text x="233" y="124.2">5</text>
<text x="247.4" y="121.4" transform="rotate(-90 247.4 121.4)">9</text>
<text x="249.9" y="121.4" transform="rotate(-90 249.9 121.4)">4</text>
<text x="167.1" y="129" transform="rotate(-90 167.1 129)">2</text>
<text x="183.6" y="129" transform="rotate(-90 183.6 129)">2</text>
<text x="233" y="129.3">6</text>
<text x="233" y="126.7">7</text>
<text x="260.9" y="131.8">2</text>
<text x="275" y="129" transform="rotate(-90 275 129)">1</text>
<text x="232.4" y="134.4">10</text>
<text x="232.4" y="136.9">12</text>
<text x="260.9" y="134.4">3</text>
<text x="182.2" y="139.4">1</text>
<text x="182.2" y="142">2</text>
<text x="232.4" y="139.4">11</text>
<text x="260.3" y="139.4">13</text>
<text x="260.3" y="142">14</text>
<text x="275" y="139.1" transform="rotate(-90 275 139.1)">2</text>
<text x="182.2" y="144.5">3</text>
<text x="275" y="144.2" transform="rotate(-90 275 144.2)">1</text>
<text x="239.8" y="154.4" transform="rotate(-90 239.8 154.4)">1</text>
<text x="242.3" y="155" transform="rotate(-90 242.3 155)">15</text>
<text x="247.4" y="154.4" transform="rotate(-90 247.4 154.4)">8</text>
<text x="275" y="154.4" transform="rotate(-90 275 154.4)">2</text>
<text x="53.9" y="159.8">1</text>
<text x="84.4" y="158.5">5</text>
<text x="84.4" y="161">6</text>
<text x="102.2" y="158.5">1</text>
<text x="102.2" y="161">2</text>
<text x="53.9" y="162.3">2</text>
<text x="53.9" y="164.8">3</text>
<text x="53.9" y="167.4">4</text>
<text x="84.4" y="163.6">6</text>
<text x="84.4" y="166.1">8</text>
<text x="102.2" y="163.6">3</text>
<text x="102.2" y="166.1">4</text>
</g>
<g font-size="1.8" fill="#0000c2">
<text x="66.3" y="50.1">MCU</text>
<text x="71.5" y="50.1">Power</text>
<text x="78.3" y="50.1">Source</text>
<text x="188.1" y="67.4">Motor</text>
<text x="194.5" y="67.4">Driver</text>
<text x="201.2" y="67.4">Module</text>
<text x="106.4" y="87.2">Microcontroller</text>
<text x="121.9" y="87.2">Unit</text>
<text x="27.5" y="91.5">IMU</text>
<text x="32.1" y="91.5">Sensor</text>
<text x="232.3" y="98.1">External</text>
<text x="241.3" y="98.1">Power</text>
<text x="248.1" y="98.1">Source</text>
<text x="174.9" y="110.8">Wheel</text>
<text x="181.5" y="110.8">Motors</text>
<text x="117.1" y="129.6">Wheel</text>
<text x="123.7" y="129.6">Encoders</text>
<text x="38.4" y="176.9">7-in-1</text>
<text x="46.9" y="176.9">NPK</text>
<text x="51.9" y="176.9">Sensor</text>
<text x="88.5" y="174.6">RS485</text>
<text x="95.8" y="174.6">Module</text>
</g>
<g font-size="1.4" fill="#a90000">
<text x="97.2" y="32.8">1</text>
<text x="97.2" y="35.3">2</text>
<text x="132.3" y="35.3">37</text>
<text x="132.3" y="32.8">38</text>
<text x="97.2" y="37.8">3</text>
<text x="97.2" y="40.4">4</text>
<text x="132.3" y="40.4">35</text>
<text x="132.3" y="37.8">36</text>
<text x="97.2" y="42.9">5</text>
<text x="97.2" y="45.5">6</text>
<text x="132.3" y="45.5">33</text>
<text x="132.3" y="42.9">34</text>
<text x="97.2" y="48">7</text>
<text x="97.2" y="50.5">8</text>
<text x="97.2" y="53.1">9</text>
<text x="132.3" y="53.1">30</text>
<text x="132.3" y="50.5">31</text>
<text x="132.3" y="48">32</text>
<text x="96.7" y="55.6">10</text>
<text x="96.7" y="58.2">11</text>
<text x="132.3" y="58.2">28</text>
<text x="132.3" y="55.6">29</text>
<text x="96.7" y="60.7">12</text>
<text x="96.7" y="63.2">13</text>
<text x="96.7" y="65.8">14</text>
<text x="132.3" y="65.8">25</text>
<text x="132.3" y="63.2">26</text>
<text x="132.3" y="60.7">27</text>
<text x="96.7" y="68.3">15</text>
<text x="96.7" y="70.9">16</text>
<text x="132.3" y="70.9">23</text>
<text x="132.3" y="68.3">24</text>
<text x="96.7" y="73.4">17</text>
<text x="96.7" y="75.9">18</text>
<text x="132.3" y="75.9">21</text>
<text x="132.3" y="73.4">22</text>
<text x="96.7" y="78.5">19</text>
<text x="132.3" y="78.5">20</text>
</g>
<g font-size="1.4" fill="#006464">
<text x="101.3" y="33.8">3V3</text>
<text x="125.5" y="33.8">GND3</text>
<text x="101.3" y="36.3">EN</text>
<text x="101.3" y="38.8">SENSOR_VP</text>
<text x="101.3" y="41.4">SENSOR_VN</text>
<text x="125.8" y="41.4">TXD0</text>
<text x="126.1" y="38.8">IO22</text>
<text x="126.1" y="36.3">IO23</text>
<text x="101.3" y="43.9">IO34</text>
<text x="101.3" y="46.5">IO35</text>
<text x="125.6" y="43.9">RXD0</text>
<text x="126.1" y="46.5">IO21</text>
<text x="101.3" y="49">IO32</text>
<text x="101.3" y="51.5">IO33</text>
<text x="125.5" y="49">GND2</text>
<text x="126.1" y="51.5">IO19</text>
<text x="101.3" y="56.6">IO26</text>
<text x="101.3" y="59.2">IO27</text>
<text x="101.3" y="54.1">IO25</text>
<text x="126.1" y="59.2">IO17</text>
<text x="126.1" y="54.1">IO18</text>
<text x="127" y="56.6">IO5</text>
<text x="101.3" y="61.7">IO14</text>
<text x="101.3" y="64.2">IO12</text>
<text x="126.1" y="61.7">IO16</text>
<text x="127" y="64.2">IO4</text>
<text x="101.3" y="66.8">GND1</text>
<text x="101.3" y="69.3">IO13</text>
<text x="101.3" y="71.9">SD2</text>
<text x="126.1" y="71.9">IO15</text>
<text x="127" y="69.3">IO2</text>
<text x="127" y="66.8">IO0</text>
<text x="101.3" y="74.4">SD3</text>
<text x="101.3" y="76.9">CMD</text>
<text x="126.6" y="76.9">SD0</text>
<text x="126.6" y="74.4">SD1</text>
<text x="101.3" y="79.5">EXT_5V</text>
<text x="126.7" y="79.5">CLK</text>
</g>
</svg>
